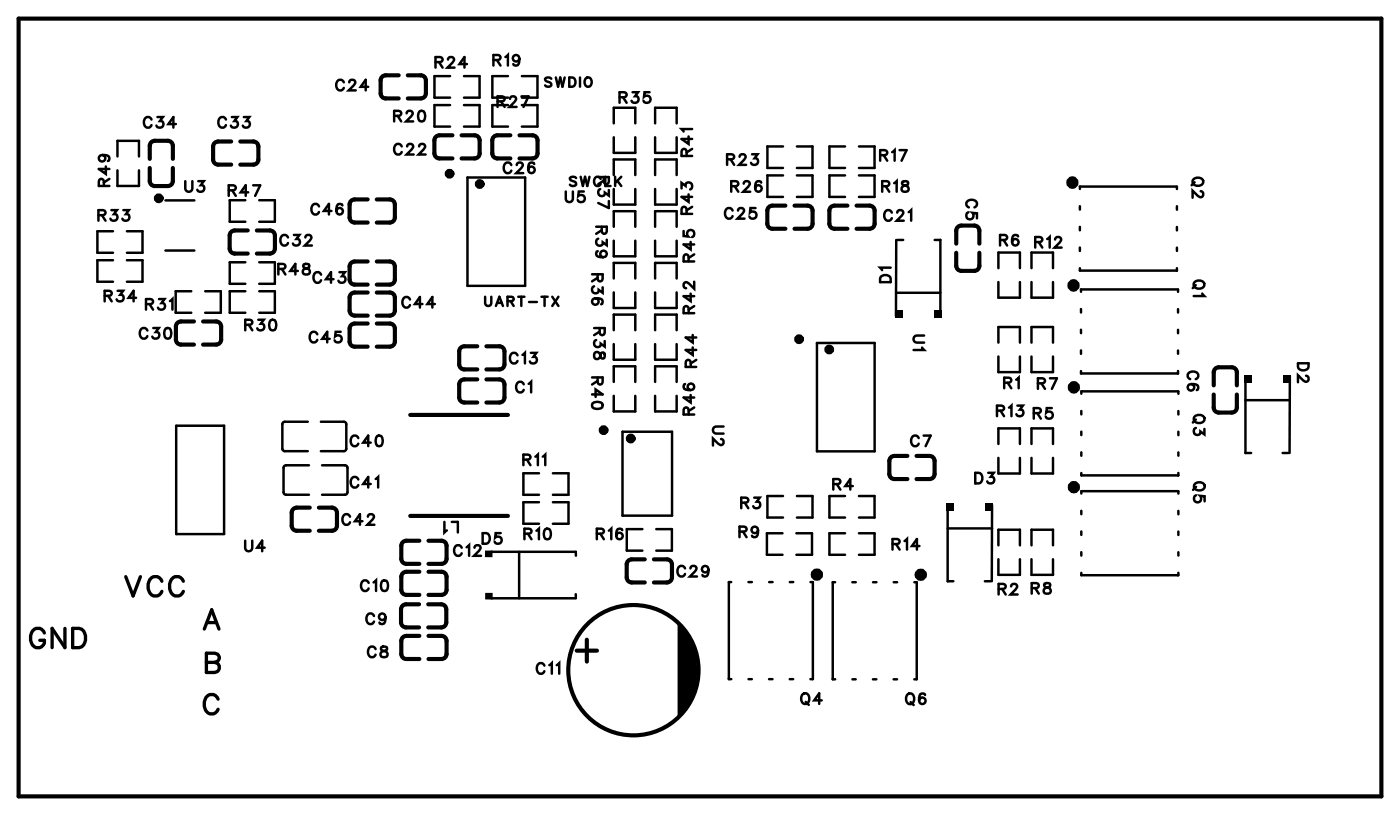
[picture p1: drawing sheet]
<svg xmlns="http://www.w3.org/2000/svg" width="86mm" height="50mm" viewBox="0 0 86 50" stroke-linecap="round" stroke-linejoin="round" font-family="sans-serif">
<g fill="none" stroke="#000" stroke-width=".25">
<path d="M1.1 1.1h83.7v47.8h-83.7zM9.2 10.3v.8l.1 .3h1M9.2 9.8v-1l.3-.2 1 .1 .1 .3v.8M10.6 10.3v1l-.3 .1M11.9 19.7l-.9 .1-.2 .2v.8l.2 .3 .9 .1M12.5 19.7l.9 .1 .2 .2-.1 1-.2 .2h-.8M14.2 8.7h-1l-.1 .3v.8l.1 .3h1M14.8 8.7h.9l.2 .3-.1 1-.2 .1h-.8M15.2 14.1l-.9 .1-.2 .3v.8l.2 .2 .9 .1M15.8 14.1l.9 .1 .2 .3-.1 .9-.2 .2h-.8M22.6 16.1h-1l-.1 .3v.8l.1 .2 1 .1M22.6 18h-1l-.1 .3v.8l.1 .2 1 .1"/>
<path d="M22.6 19.9h-1l-.1 .3v.8l.1 .2 1 .1M22.6 12.2l-1 .1-.1 .3v.8l.1 .2 1 .1M23.1 16.1h1l.1 .3M23.1 18h1l.1 .3v.9l-.3 .2h-.8M23.1 19.9h1l.1 .3M23.1 12.2l1 .1 .1 .3M23.7 4.6h.8M23.7 4.6l-.2 .1-.1 .2v1l.3 .1h.8M24.2 16.4v.9l-.3 .2h-.8M24.2 12.6v.9l-.3 .2h-.8M25 4.6l1 .1 .2 .2M25 6h.8"/>
<path d="M26.2 4.9l-.1 1-.3 .1M27.8 8.3h-1l-.1 .3v.8l.1 .3h1M28.3 8.3h1l.2 .3-.1 1-.3 .1h-.8M31.3 8.3h-.9l-.2 .3v.8l.2 .3h.9M31.9 8.3h1l.1 .3v1l-.3 .1h-.8M48.2 12.6l-.9 .1-.2 .2v.8l.2 .3h.9M48.8 12.6l1 .1 .1 .2v1l-.3 .1h-.8M52 12.6l-.9 .1-.2 .2v.8l.2 .3h.9M52.6 12.6l1 .1 .1 .2v1l-.3 .1h-.8M58.7 15.5v.8l.2 .3h.9M58.7 15l.1-1 .2-.1h1l.1 .3v.8M60.1 15.5v1l-.3 .1"/>
<path d="M19 31.2h-.9l-.2 .3v.8l.2 .2 .9 .1M19.6 31.2h.9l.2 .3v.9l-.3 .2h-.8M24.2 20.2v.9l-.3 .2h-.8M25.2 31.7h6M25.2 25.5h6M25.7 37.1h-.8l-.2 .2-.1 .9 .2 .3h.9M25.8 39l-1 .1-.2 .3v.7l.2 .3 1 .1M25.8 35.1h-1l-.2 .3v.8l.2 .3h1M25.8 33.2h-1l-.2 .3v.8l.2 .3h1M26.3 37.1h1l.1 .3v.8l-.1 .3h-1M26.3 39l1 .1 .1 .3v.9l-.3 .2h-.8M26.3 33.2h1l.1 .3v1l-.3 .1h-.8"/>
<path d="M26.3 35.1h1l.1 .3M27.4 35.4v1l-.3 .1h-.8M29.3 23.3h-.9l-.2 .3v.8l.2 .3h.9M29.3 21.3h-.9l-.2 .3v.8l.2 .2 .9 .1M29.9 23.3h.9l.2 .3-.1 1-.2 .1h-.8M29.9 21.3h.9l.2 .3-.1 .9-.2 .2h-.8M35.4 39.9h1.3M36 39.3v1.3M38.9 37.1a4 4 0 0 0-3.6 5.8 4 4 0 0 0 6.8 .7 4 4 0 0 0-2.4-6.4l-.8-.1M39.6 34.3l-1 .1-.1 .3v.8l.1 .2 1 .1M40.2 34.3l.9 .1 .2 .3-.1 .9-.2 .2h-.8M55.7 28h-.9l-.2 .3v.8l.2 .3h.9"/>
<path d="M56.3 28h.9l.2 .3v1l-.3 .1h-.8M74.5 24.2l.1 1 .2 .1h.8l.3-.1 .1-1M74.5 23.7l.1-1 .2-.2 .8 .1 .3 .1 .1 1"/>
</g>
<g fill="none" stroke="#000" stroke-width=".15">
<path d="M6 13.2h.4v-.2l-.4-.1v.7M6.3 13.2l.2 .4M6.3 9.5a.2 .2 0 0 1 .2 .3 .21 .21 0 0 1-.4 .1 .21 .21 0 0 1 .1-.4h.1a.31 .31 0 0 1 .4 .3l-.1 .1M6.4 11.4l-.1-.4h-.1l-.1 .1v.3h.6M6.4 18.2l.4-.1v-.2h-.4v.6M6.5 10.2v.5l-.4-.3h.6M6.6 18.2l.3 .3M6.7 11l-.3 .2M6.8 12.9h.4l-.2 .2a.22 .22 0 0 1 .2 .4 .22 .22 0 0 1-.4-.1M6.9 14.2h-.9v1.3h.9M6.9 16h-.9v1.3h.9M7.2 10.5v.9h1.3v-.9"/>
<path d="M7.2 9.6v-1h1.3v1M7.2 17.9h.4l-.2 .2a.22 .22 0 0 1 .1 .3 .22 .22 0 0 1-.3 0M7.6 12.9h.3l-.2 .2a.22 .22 0 0 1 .2 .4 .22 .22 0 0 1-.4-.1M7.8 14.2h1v1.3h-1M7.8 16h1v1.3h-1M8.4 18.3h-.5l.3-.4v.6M9 18.7l.3-.1 .1-.2h-.4v.6M9.2 18.7l.2 .3M9.3 7.3a.24 .24 0 0 0-.3-.1 .24 .24 0 0 0-.2 .2v.2a.24 .24 0 0 0 .2 .2 .24 .24 0 0 0 .3-.1M9.7 7.2h.3l-.2 .2a.22 .22 0 0 1 .2 .4 .22 .22 0 0 1-.4-.1M9.8 18.4h.3l-.2 .2a.22 .22 0 0 1 .2 .4 .22 .22 0 0 1-.4-.1M10.2 12.3h1.7"/>
<path d="M10.2 15.4h1.7M10.4 18.5l.2-.1v.6M10.8 7.6h-.5l.3-.4v.6M11.4 11.1v.5l.2 .2 .2-.1v-.6M11.7 17.9h-.9v1.3h.9M12.2 11.1h.3l-.2 .3a.22 .22 0 0 1 .2 .3 .22 .22 0 0 1-.4-.1M12.6 17.9h1v1.3h-1M13.9 7.3a.24 .24 0 0 0-.3-.1 .24 .24 0 0 0-.2 .2v.2a.24 .24 0 0 0 .2 .2 .24 .24 0 0 0 .3-.1M14 11.7h.4v-.3h-.4v.6M14.2 7.2h.4l-.2 .2a.22 .22 0 0 1 .2 .4 .22 .22 0 0 1-.4-.1M14.3 11.7l.2 .3M15 7.2h.3l-.2 .2a.22 .22 0 0 1 .2 .4 .22 .22 0 0 1-.4-.1"/>
<path d="M15.1 19.9h.3l.1-.2-.4-.1v.7M15.1 17.9h-1v1.3h1M15.1 12.3h-1v1.3h1M15.1 16.1h-1v1.3h1M15.2 11.8h-.4l.3-.4v.6M15.3 19.9l.2 .4M15.5 11.4h.5l-.3 .6M15.9 19.6h.3l-.2 .3a.22 .22 0 0 1 .2 .3 .22 .22 0 0 1-.4 0M15.9 17.9h1v1.3h-1M15.9 12.3h1v1.3h-1M15.9 16.1h1v1.3h-1M16.6 19.7a.32 .32 0 0 1 .4 .2 .32 .32 0 0 1-.2 .4l-.2-.1-.1-.3z"/>
<path d="M17.1 16.5h.4v-.2l-.4-.1v.7M17.3 16.5l.2 .4M17.7 14.6a.24 .24 0 0 0-.3-.2 .24 .24 0 0 0-.2 .3v.1a.24 .24 0 0 0 .2 .3 .24 .24 0 0 0 .3-.2M18 14.4h.4l-.2 .3a.22 .22 0 0 1 .2 .3 .22 .22 0 0 1-.4 0M18.3 16.6h-.5l.3-.4v.7M18.7 16.2v.2a.27 .27 0 0 1 .3 .1 .27 .27 0 0 1 0 .3h-.3a.27 .27 0 0 1 0-.3 .27 .27 0 0 1 .3-.1v-.2zM18.8 14.6l.1-.2 .2 .1-.4 .6h.5M19.6 12.7a.24 .24 0 0 0-.3-.2 .24 .24 0 0 0-.2 .3v.1a.24 .24 0 0 0 .2 .3 .24 .24 0 0 0 .3-.2M19.7 16.9a.24 .24 0 0 0-.3-.2 .24 .24 0 0 0-.1 .3v.1a.24 .24 0 0 0 .1 .3 .24 .24 0 0 0 .3-.2M20.4 13h-.5l.3-.5v.7M20.5 17.1h-.5l.3-.4v.7M20.8 16.7h.4l-.2 .3a.22 .22 0 0 1 .2 .3 .22 .22 0 0 1-.4-.1"/>
<path d="M21 12.6a.32 .32 0 0 0-.4 .2 .32 .32 0 0 0 .2 .4 .2 .2 0 0 0 .3-.2 .2 .2 0 0 0-.2-.2 .2 .2 0 0 0-.2 .2M21.1 5.1a.24 .24 0 0 0-.3-.2 .24 .24 0 0 0-.1 .2v.2a.24 .24 0 0 0 .1 .3 .24 .24 0 0 0 .3-.2M21.4 5.1l.2-.2 .2 .1-.4 .5h.4M22.6 5.3h-.4l.3-.4v.6M24.2 7.1h.4v-.2l-.4-.1v.7M24.4 7.1l.2 .4M24.7 9a.24 .24 0 0 0-.3-.2 .24 .24 0 0 0-.2 .3v.1a.24 .24 0 0 0 .2 .3 .24 .24 0 0 0 .3-.2M25 7l.1-.2 .2 .1-.4 .6h.5M25 9l.1-.2 .3 .2-.4 .5h.4M25.2 18.4a.24 .24 0 0 0-.3-.2 .24 .24 0 0 0-.2 .3v.1a.24 .24 0 0 0 .2 .3 .24 .24 0 0 0 .3-.2M25.7 9l.2-.2 .2 .2-.4 .5h.4M25.8 6.8a.32 .32 0 0 1 .4 .3 .32 .32 0 0 1-.3 .4l-.2-.2v-.2z"/>
<path d="M25.9 18.7h-.4l.3-.5v.7M26.7 18.7h-.5l.4-.5v.7M26.7 3.8h.4v-.2l-.4-.1v.7M27 3.8l.2 .4M27.5 3.7l.1-.2 .3 .1-.4 .6h.4M27.6 4.7h-.9v1.3h.9M27.6 6.5h-.9v1.3h.9M28.5 4.7h1v1.3h-1M28.5 6.5h1v1.3h-1M28.7 3.9h-.5l.3-.4v.7M28.7 10.9h3.6v6.7h-3.6zM29.8 18.2v.4l.2 .2 .1-.1 .1-.5"/>
<path d="M30.3 3.7h.4v-.3h-.4v.6M30.5 18.8l.2-.6 .2 .6M30.5 3.7l.2 .3M30.5 18.6h.3M30.6 6.2h.3l.1-.2-.4-.1v.7M30.8 6.2l.2 .4M31 3.5l.2-.1v.6M31.2 18.5h.3v-.2l-.1-.1h-.2v.6M31.2 4.7h-1v1.3h1M31.2 6.5h-1v1.3h1M31.3 6.1l.1-.2 .3 .1-.4 .6h.4M31.4 18.5l.1 .3"/>
<path d="M31.4 10.1a.24 .24 0 0 0-.3-.1 .24 .24 0 0 0-.2 .2v.2a.24 .24 0 0 0 .2 .2 .24 .24 0 0 0 .3-.1M31.7 10.1l.2-.1 .2 .1-.4 .5h.4M31.8 18.2h.4M31.9 3.6a.2 .2 0 0 1-.3 .2 .21 .21 0 0 1-.1-.4 .21 .21 0 0 1 .4 .1v.1a.31 .31 0 0 1-.3 .4l-.1-.1M32 18.2v.6M32 5.9h.5l-.4 .7M32 4.7h1v1.3h-1M32 6.5h1v1.3h-1M32.5 18.5h.5M32.8 10.1v-.1a.32 .32 0 0 0-.4 .2 .32 .32 0 0 0 .2 .4 .2 .2 0 0 0 .2-.2 .2 .2 0 0 0-.1-.2 .2 .2 0 0 0-.3 .2M33.3 18.2h.3M33.4 18.2v.6"/>
<path d="M33.9 4.8h-.2h-.2v.2l.4 .2-.2 .1-.2-.1M33.9 18.2l.4 .6M34.1 4.8l.2 .5 .1-.5 .1 .5 .2-.5M34.3 18.2l-.4 .6M34.7 11.8v.4l.2 .2 .2-.1 .1-.5M35 4.8h.1a.3 .3 0 0 1 .2 .2 .3 .3 0 0 1-.2 .3h-.1zM35.4 10.9h-.2h-.2l.1 .2 .3 .2-.2 .1-.2-.1M35.6 4.8v.5M35.7 10.9l.1 .5 .1-.5 .2 .5 .1-.5M35.9 11.8h-.4v.2a.23 .23 0 0 1 .4 0 .23 .23 0 0 1-.1 .4 .23 .23 0 0 1-.3-.1M36.4 16.8h.6l-.1 .4h-.2v-.4M36.5 17.6a.22 .22 0 0 0-.1 .4 .22 .22 0 0 0 .4-.2l.2 .2v-.4"/>
<path d="M36.6 18.3a.2 .2 0 0 1 .1 .3 .2 .2 0 0 1-.3 .1 .21 .21 0 0 1 .1-.4h.1a.31 .31 0 0 1 .4 .3l-.1 .1M36.6 13.9h.7l-.1 .4h-.2v-.4M36.7 17.1l-.3 .2M36.7 15.4l-.1 .1a.32 .32 0 0 0 .3 .3 .32 .32 0 0 0 .4-.2 .2 .2 0 0 0-.2-.2 .2 .2 0 0 0-.2 .2 .2 .2 0 0 0 .1 .2M36.7 14.7a.22 .22 0 0 0 0 .3 .22 .22 0 0 0 .3-.1l.3 .2v-.4M36.7 10.9h.7l-.1 .4-.2-.1v-.3M36.9 11.6a.22 .22 0 0 0-.1 .4 .22 .22 0 0 0 .3-.2l.3 .2v-.3M36.9 11a.21 .21 0 0 0-.2-.1 .21 .21 0 0 0-.2 .2v.1a.21 .21 0 0 0 .2 .2 .21 .21 0 0 0 .2-.1M37 14.1l-.4 .3M37.1 11.1l-.4 .2M37.2 10.9v.5h.3M37.4 12.3v.5l-.7-.3"/>
<path d="M37.7 7.6v-1h1.3v1M37.7 8.4v1h1.3v-1M37.7 10.7v-.9h1.3v.9M37.7 11.6v1h1.3v-1M37.7 13.9v-.9h1.3v.9M37.7 14.8v.9h1.3v-.9M37.7 17.1v-1h1.3v1M37.7 18v.9h1.3v-.9M37.8 10.9v.5M37.9 11.1l.3 .3M38 6l.4-.1 .1-.2h-.5v.6M38.2 10.9l-.4 .3"/>
<path d="M38.3 6l.2 .3M38.8 5.7h.4l-.2 .2a.22 .22 0 0 1 .2 .4 .22 .22 0 0 1-.4-.1M39.9 5.7h-.3v.2a.23 .23 0 0 1 .3 0 .23 .23 0 0 1 0 .4 .23 .23 0 0 1-.4-.1M40.2 8.4v1h1.4v-1M40.2 7.6v-1h1.4v1M40.2 18v.9h1.4v-.9M40.2 17.1v-1h1.4v1M40.2 11.6v1h1.4v-1M40.2 10.7v-.9h1.4v.9M40.2 14.8v.9h1.4v-.9M40.2 13.9v-.9h1.4v.9M41.9 11.6v-.4l.2 .2a.22 .22 0 0 1 .4-.1 .22 .22 0 0 1-.1 .3"/>
<path d="M42 14.2v.3h.3a.23 .23 0 0 1 0-.3 .23 .23 0 0 1 .3 0 .23 .23 0 0 1-.1 .4M42.2 9.6l-.1-.4h-.2v.4h.6M42.2 13.1l-.1-.3-.2-.1v.4h.6M42.3 8.4v.4l-.4-.3h.6M42.3 11.9v.5l-.4-.3h.6M42.3 19.2v-.3l-.3-.1v.4h.6M42.3 16.1v-.4h-.3v.4h.6M42.4 18v.5l-.4-.3h.6M42.4 14.9v.4l-.4-.3h.6M42.5 7.9h-.6l.1 .2M42.5 9.1l-.3 .3M42.5 12.7l-.3 .2"/>
<path d="M42.6 17.3v.4l-.5-.4-.1 .3 .1 .1M42.6 18.8l-.3 .2M42.6 15.6l-.3 .2M44.7 9.8l.3-.1 .1-.2h-.4v.6M44.9 9.8l.2 .3M44.9 11.4h.4v-.2l-.4-.1v.7M45 12.9a.24 .24 0 0 0-.3-.1 .24 .24 0 0 0-.2 .2v.2a.24 .24 0 0 0 .2 .2 .24 .24 0 0 0 .3-.1M45.1 11.4l.2 .4M45.3 12.9l.1-.1 .3 .1-.4 .5h.4M45.4 9.6l.1-.1 .3 .1-.4 .5h.4M45.7 11.3l.1-.2 .2 .1-.4 .6h.5M46.2 9.5h.3l-.2 .2a.22 .22 0 0 1 .2 .4 .22 .22 0 0 1-.4-.1"/>
<path d="M46.4 12.8h-.3v.3a.23 .23 0 0 1 .3-.1 .23 .23 0 0 1 0 .4 .23 .23 0 0 1-.4-.1M46.7 11.2a.32 .32 0 0 0-.4 .2 .32 .32 0 0 0 .3 .4 .2 .2 0 0 0 .2-.2 .2 .2 0 0 0-.2-.2 .2 .2 0 0 0-.2 .2M48.1 9h-1v1.3h1M48.1 10.8h-1v1.3h1M48.9 9h1v1.3h-1M48.9 10.8h1v1.3h-1M51.9 9h-1v1.3h1M51.9 10.8h-1v1.3h1M52.8 9h.9v1.3h-.9M52.8 10.8h.9v1.3h-.9M54.1 9.5h.3l.1-.2-.4-.1v.7M54.1 17a.36 .36 0 0 1 .6 .1v.2h-.7z"/>
<path d="M54.2 11.4h.3l.1-.2-.4-.1v.7M54.3 9.5l.2 .4M54.4 11.4l.2 .4M54.7 16.4h-.7l.2 .2M54.8 13.1a.24 .24 0 0 0-.3-.2 .24 .24 0 0 0-.2 .2v.2a.24 .24 0 0 0 .2 .3 .24 .24 0 0 0 .3-.2M54.8 9.3l.1-.1v.7M54.9 11.2l.2-.1v.7M55 18h2.8M55 14.7v4.7M55.1 13.1l.1-.2 .3 .1-.4 .6h.4M55.1 14.7h.4M55.2 9.2h.5l-.3 .7"/>
<path d="M55.4 11.2v.1a.27 .27 0 0 1 .3 .1 .27 .27 0 0 1 0 .3h-.3a.27 .27 0 0 1 0-.3 .27 .27 0 0 1 .3-.1v-.1zM55.8 13l.2-.1v.7M57.4 14.7h.4v4.7M59.5 13a.23 .23 0 0 0-.1 .4 .23 .23 0 0 0 .3 0 .23 .23 0 0 0 0-.3h.3v.3M59.5 12.7a.24 .24 0 0 1-.2-.2 .24 .24 0 0 1 .3-.2h.2a.24 .24 0 0 1 .2 .2 .24 .24 0 0 1-.2 .2M61.3 16.5v-1h1.3v1M61.3 17.3v1h1.3v-1M61.4 14.7h.4v-.2l-.4-.1v.7M61.6 14.7l.3 .4M62.5 14.5a.32 .32 0 0 0-.4 .2 .32 .32 0 0 0 .2 .4 .2 .2 0 0 0 .3-.2 .2 .2 0 0 0-.2-.2 .2 .2 0 0 0-.2 .2M63.3 16.5v-1h1.4v1M63.3 17.3v1h1.4v-1"/>
<path d="M63.6 14.9l.3-.1 .1-.2h-.4v.6M63.8 14.9l.2 .3M64.3 14.7l.2-.1v.6M64.8 14.7l.1-.1 .3 .1-.4 .5h.4M66.3 11.6v-.1h6v.1M66.3 12.7v.2M66.3 13.9v.2M66.3 15.2v.2M66.4 19v.2M72.3 12.7v.2M72.3 13.9v.2M72.3 15.2v.2"/>
<path d="M72.3 16.5v.1h-6v-.1M72.3 17.8v.1M72.3 19v.2M72.3 17.8h-5.9v.1M73.3 11a.32 .32 0 0 1 .4-.1 .32 .32 0 0 1 .2 .4 .31 .31 0 0 1-.5 .1 .31 .31 0 0 1-.1-.4zM73.3 17.4a.31 .31 0 0 1 .5-.2 .31 .31 0 0 1 .1 .5 .32 .32 0 0 1-.4 0 .32 .32 0 0 1-.2-.3zM73.4 11.2l-.2 .2M73.4 17.5l-.2 .2M73.7 11.7l.2 .2-.1 .2-.6-.4v.4M73.8 18l.2 .2h-.7M9.1 20.3a.24 .24 0 0 0-.3-.2 .24 .24 0 0 0-.2 .3v.1a.24 .24 0 0 0 .2 .3 .24 .24 0 0 0 .3-.2M9.4 20.1h.4l-.2 .3a.22 .22 0 0 1 .1 .3 .22 .22 0 0 1-.3 0"/>
<path d="M10.2 20.2a.32 .32 0 0 1 .4 .2 .32 .32 0 0 1-.3 .4l-.2-.1v-.3zM10.8 26.1h3v6.7h-3zM15.1 33.2v.5l.1 .1h.3v-.6M16.3 33.6h-.5l.3-.4v.6M17.6 28.6l-.2 .1 .1 1.6 1.5 .1M17.6 28.6h1.4M18.9 25.9h-1.5l-.1 1.6 .2 .2h1.4M19.5 20.5a.24 .24 0 0 0-.3-.1 .24 .24 0 0 0-.2 .2v.2a.24 .24 0 0 0 .2 .2 .24 .24 0 0 0 .3-.1M19.7 25.9h1.5l.1 1.6-.2 .2h-1.4M19.8 28.6h1.4l.1 .1v1.6l-1.5 .1M20.3 20.8h-.5l.3-.4v.6M20.9 20.4h-.3v.2a.23 .23 0 0 1 .3 0 .23 .23 0 0 1 0 .4 .23 .23 0 0 1-.3-.1"/>
<path d="M21.5 31.7a.24 .24 0 0 0-.3-.1 .24 .24 0 0 0-.2 .2v.2a.24 .24 0 0 0 .2 .2 .24 .24 0 0 0 .3-.1M22 26.9a.24 .24 0 0 0-.3-.2 .24 .24 0 0 0-.2 .3v.1a.24 .24 0 0 0 .2 .3 .24 .24 0 0 0 .3-.2M22 29.4a.24 .24 0 0 0-.3-.1 .24 .24 0 0 0-.2 .2v.2a.24 .24 0 0 0 .2 .2 .24 .24 0 0 0 .3-.1M22.3 32h-.5l.3-.4v.6M22.6 31.7l.1-.1 .3 .1-.4 .5h.4M22.6 35.8a.24 .24 0 0 0-.2-.2 .24 .24 0 0 0-.2 .3v.1a.24 .24 0 0 0 .2 .3 .24 .24 0 0 0 .2-.2M22.8 27.2h-.5l.3-.5v.7M22.8 29.7h-.5l.3-.4v.6M22.9 35.8l.2-.2v.7M23 37.8a.24 .24 0 0 0-.3-.1 .24 .24 0 0 0-.2 .2v.2a.24 .24 0 0 0 .2 .2 .24 .24 0 0 0 .3-.1M23.1 39.9a.24 .24 0 0 0-.3-.2 .24 .24 0 0 0-.2 .2v.2a.24 .24 0 0 0 .2 .2 .24 .24 0 0 0 .3-.1M23.1 29.4l.1-.1v.6"/>
<path d="M23.2 26.8a.32 .32 0 0 1 .3 .2 .32 .32 0 0 1-.2 .4l-.2-.1v-.3zM23.4 39.7v.2a.27 .27 0 0 1 .3 .1 .27 .27 0 0 1 0 .3h-.3a.27 .27 0 0 1 0-.3 .27 .27 0 0 1 .3-.1v-.2zM23.5 35.7a.32 .32 0 0 1 .4 .2 .32 .32 0 0 1-.3 .4l-.2-.1v-.3zM23.7 37.9a.2 .2 0 0 1-.3 .2 .21 .21 0 0 1-.1-.4 .2 .2 0 0 1 .3 .1l.1 .1a.31 .31 0 0 1-.3 .4l-.1-.1M27.3 32v.7l.1-.1M27.7 32h.4v.7M28.4 33.6a.24 .24 0 0 0-.3-.1 .24 .24 0 0 0-.2 .2v.2a.24 .24 0 0 0 .2 .2 .24 .24 0 0 0 .3-.1M28.7 33.6l.1-.1v.6M29.1 33.6l.2-.1 .2 .1-.4 .5h.4M29.6 32.7h.3a.35 .35 0 0 1 .2 .4 .35 .35 0 0 1-.2 .3h-.3zM30.2 33.9h5.2v.2M30.7 32.7h-.3v.3a.23 .23 0 0 1 .4 0 .23 .23 0 0 1-.1 .3 .23 .23 0 0 1-.3 0"/>
<path d="M31.8 21.8a.24 .24 0 0 0-.3-.1 .24 .24 0 0 0-.2 .2v.2a.24 .24 0 0 0 .2 .2 .24 .24 0 0 0 .3-.1M31.9 33.9v2.8M32.1 21.8l.1-.1v.6M32.1 28.2h.4l.1-.2-.2-.1h-.3v.7M32.2 23.6a.24 .24 0 0 0-.3-.2 .24 .24 0 0 0-.2 .3v.1a.24 .24 0 0 0 .2 .3 .24 .24 0 0 0 .3-.2M32.2 32.8l.4-.1v-.2h-.4v.6M32.4 28.2l.2 .4M32.4 32.8l.2 .3M32.5 23.6l.1-.2v.7M32.6 21.7h.3l-.1 .2a.22 .22 0 0 1 .1 .4 .22 .22 0 0 1-.4-.1M32.9 28l.1-.1v.7M32.9 32.6l.2-.1v.6"/>
<path d="M33.1 29.1h-1v1.3h1M33.1 30.8h-1v1.4h1M33.3 28l.2-.1v.7M33.5 32.5a.32 .32 0 0 1 .4 .2 .32 .32 0 0 1-.3 .4l-.2-.1v-.3zM34 29.1h.9v1.3h-.9M34 30.8h.9v1.4h-.9M35.4 36.5v.2h-5.2M36.4 23.2h.6l-.1 .4-.2-.1v-.3M36.4 24.2h.6l-.4-.3v.5M36.4 24.8a.32 .32 0 0 1 .4-.2 .32 .32 0 0 1 .2 .4 .32 .32 0 0 1-.4 .1 .32 .32 0 0 1-.2-.3zM36.5 20.1h.6v.4h-.2l-.1-.4M36.5 21.7a.27 .27 0 0 1 .3 0 .27 .27 0 0 1 .1 .3h.1l.1-.1v-.2h-.2a.27 .27 0 0 1-.1 .3 .27 .27 0 0 1-.3 0z"/>
<path d="M36.6 20.9a.22 .22 0 0 0-.1 .4 .22 .22 0 0 0 .4-.2l.2 .2v-.4M36.7 32.8l.3-.1 .1-.2h-.4v.6M36.7 23.4l-.3 .2M36.8 20.4l-.3 .2M36.9 32.8l.2 .3M37.4 32.6l.1-.1v.6M37.7 20.3v-1h1.3v1M37.7 21.1v1h1.3v-1M37.7 23.4v-.9h1.3v.9M37.7 24.3v1h1.3v-1M38.2 32.6v-.1a.32 .32 0 0 0-.4 .2 .32 .32 0 0 0 .2 .4 .2 .2 0 0 0 .2-.2 .2 .2 0 0 0-.1-.2 .2 .2 0 0 0-.3 .2M38.2 26.5h3.1v5.2h-3.1z"/>
<path d="M39.5 32.5h-1v1.3h1M40.2 21.1v1h1.4v-1M40.2 20.3v-1h1.4v1M40.2 24.3v1h1.4v-1M40.2 23.4v-.9h1.4v.9M40.3 32.5h1v1.3h-1M42.1 34.9a.24 .24 0 0 0-.3-.2 .24 .24 0 0 0-.2 .3v.1a.24 .24 0 0 0 .2 .3 .24 .24 0 0 0 .3-.2M42.1 23.6h-.1a.32 .32 0 0 0 .2 .4 .32 .32 0 0 0 .4-.2 .2 .2 0 0 0-.2-.3 .2 .2 0 0 0-.2 .2 .2 .2 0 0 0 .2 .2M42.3 25.5v-.4l-.3-.1v.5h.6M42.4 34.9l.1-.2 .3 .2-.4 .5h.4M42.4 24.3v.4l-.4-.3h.6M42.4 22.5v-.3l-.2-.1-.1 .4h.7"/>
<path d="M42.5 21.3v.5l-.4-.3h.7M42.5 20.6v.4l-.4-.3h.7M42.6 25l-.3 .2M42.8 22.1l-.4 .2M43.5 35a.2 .2 0 0 1-.3 .1 .2 .2 0 0 1 0-.3 .2 .2 0 0 1 .3 0v.2a.31 .31 0 0 1-.2 .4l-.2-.1M44.3 27l.1 .1-.1 .2-.5-.4v.5M44.4 26.2h-.4l-.2 .2 .1 .2h.5M44.9 35.7h-.1v6h.1M45.4 32.6h.4v-.2l-.4-.1v.7M45.5 30.9l.4-.1 .1-.1-.2-.1h-.3v.6M45.6 32.6l.2 .4M45.7 30.9l.3 .3"/>
<path d="M46 35.7h.2M46.3 30.6h.4l-.2 .2a.22 .22 0 0 1 .1 .3 .22 .22 0 0 1-.3 0M46.6 32.5a.2 .2 0 0 1-.3 .2 .2 .2 0 0 1-.1-.3 .2 .2 0 0 1 .3 0l.1 .1a.31 .31 0 0 1-.3 .5l-.1-.1M47.2 35.7h.2M48.1 32.7h-1v1.4h1M48.1 30.5h-1v1.3h1M48.5 35.7h.2M48.9 32.7h1v1.4h-1M48.9 30.5h1v1.3h-1M49.8 35.7h.1v6h-.1M50.2 21.1h3.5v6.6h-3.5zM51.2 29.7h.3l.1-.2-.1-.1h-.3v.7"/>
<path d="M51.3 35.7h-.2v6h.2M51.4 29.7l.2 .4M51.9 30.5h-1v1.3h1M51.9 32.7h-1v1.4h1M52.3 35.7h.3M52.4 29.8h-.5l.3-.4v.7M52.8 30.5h.9v1.3h-.9M52.8 32.7h.9v1.4h-.9M53.6 35.7h.2M54.8 33.4h.4v-.2l-.4-.1v.6M54.9 35.7h.2M55 33.4l.2 .3"/>
<path d="M55.5 33.2l.2-.1v.6M56.2 35.7h.1v6M56.4 26.9a.24 .24 0 0 0-.3-.2 .24 .24 0 0 0-.1 .3v.1a.24 .24 0 0 0 .1 .3 .24 .24 0 0 0 .3-.2M56.5 33.5h-.5l.3-.4v.6M56.6 21.3l.2 .2h-.7M56.7 26.7h.5l-.4 .7M56.8 20.6h-.5l-.2 .2 .1 .2h.6M58.2 32.4h2.7M58.2 31v4.7h.3M59.9 29h.2a.35 .35 0 0 1 .2 .4 .35 .35 0 0 1-.2 .3h-.2zM60.5 35.7h.3M60.7 29h.3l-.2 .3a.22 .22 0 0 1 .2 .3 .22 .22 0 0 1-.4 0"/>
<path d="M60.9 31v4.7M61.2 25.2h.4l.1-.2-.2-.1h-.3v.7M61.3 21v-.9h1.3v.9M61.3 21.9v.9h1.3v-.9M61.3 27.3v-1h1.3v1M61.3 28.1v1h1.3v-1M61.3 33.5v-1h1.3v1M61.3 34.3v1h1.3v-1M61.3 36.2l.4-.1v-.2l-.4-.1v.7M61.4 25.2l.3 .4M61.5 36.2l.3 .3M61.7 23.5h.3l.1-.3h-.4v.6"/>
<path d="M61.9 23.5l.2 .3M62 25l.1-.1v.7M62.1 36l.1-.2 .3 .2-.4 .5h.4M62.4 23.3l.2-.1v.6M62.5 24.9h.3l-.2 .2a.22 .22 0 0 1 .2 .4 .22 .22 0 0 1-.4-.1M63.3 21.9v.9h1.4v-.9M63.3 21v-.9h1.4v.9M63.3 34.3v1h1.4v-1M63.3 33.5v-1h1.4v1M63.3 27.3v-1h1.4v1M63.3 28.1v1h1.4v-1M63.4 36.1h.3l.1-.2-.4-.1v.6"/>
<path d="M63.5 25.4l.4-.1v-.2h-.4v.6M63.6 36.1l.2 .3M63.7 25.4l.2 .3M63.7 23.5h.4v-.2l-.4-.1v.7M64 23.5l.2 .4M64.2 35.8v.2a.27 .27 0 0 1 .3 .1 .27 .27 0 0 1 0 .3h-.3a.27 .27 0 0 1 0-.3 .27 .27 0 0 1 .3-.1v-.2zM64.5 23.2h.4l-.3 .7M64.6 25.1h-.3v.2a.23 .23 0 0 1 .3 0 .23 .23 0 0 1 0 .4 .23 .23 0 0 1-.4-.1M66.4 20.2v.3M66.4 21.5v.2M66.4 24.2v-.2h6v.2M66.4 25.2v.2"/>
<path d="M66.4 26.5v.2M66.4 27.8v.2M66.4 31.4v.2M66.4 32.6v.2M66.4 33.9v.2M72.3 20.2v.3M72.3 21.5v.2M72.3 22.8v.1h-5.9v-.1M72.4 25.2v.2M72.4 26.5v.2M72.4 27.8v.2M72.4 29v.2h-6v-.2"/>
<path d="M72.4 30.2v.1M72.4 31.4v.2M72.4 32.6v.2M72.4 33.9v.2M72.4 35.2v.1h-6v-.1M72.4 30.2h-6v.1M73.1 23.3a.24 .24 0 0 1-.2-.3 .24 .24 0 0 1 .3-.2h.1a.24 .24 0 0 1 .3 .2 .24 .24 0 0 1-.2 .3M73.2 23.6a.2 .2 0 0 1 .1 .3 .2 .2 0 0 1-.3 0 .2 .2 0 0 1 0-.3h.2a.31 .31 0 0 1 .4 .2l-.1 .2M73.4 29.7a.31 .31 0 0 1 .4-.1 .31 .31 0 0 1 .1 .4 .32 .32 0 0 1-.4 .1 .32 .32 0 0 1-.1-.4zM73.4 25.5a.32 .32 0 0 1 .4 0 .32 .32 0 0 1 .1 .3 .31 .31 0 0 1-.4 .2 .31 .31 0 0 1-.1-.5zM73.4 26.3a.22 .22 0 0 0 0 .4 .22 .22 0 0 0 .3-.2l.3 .2v-.4M73.4 25.8l-.1 .1"/>
<path d="M73.5 30.4a.23 .23 0 0 0-.1 .3 .23 .23 0 0 0 .3 .1 .23 .23 0 0 0 0-.4l.3 .1v.3M73.5 29.9l-.2 .2M76.5 24.6h2.7M76.5 23.2v4.6h.3M78.8 27.8h.3M79.2 23.1v4.7M79.7 22.3h.7v.2a.35 .35 0 0 1-.4 .2 .35 .35 0 0 1-.3-.2zM80.2 23.1l.2 .1-.2 .2-.5-.4v.5M33.4 40.9a.24 .24 0 0 0-.2-.2 .24 .24 0 0 0-.2 .3v.1a.24 .24 0 0 0 .2 .3 .24 .24 0 0 0 .2-.2M33.7 40.8l.2-.1v.7M34.2 40.8l.1-.1v.7M46 41.7h.2"/>
<path d="M47.2 41.7h.2M48.5 41.7h.2M49.3 42.7v-.1a.3 .3 0 0 1 .4 .3 .3 .3 0 0 1-.4 .3l-.1-.2zM49.5 43.1l.2 .2M50.5 43h-.5l.3-.4v.6M52.3 41.7h.3M53.6 41.7h.2M54.9 41.7h.2M55.7 42.7l.1-.1a.3 .3 0 0 1 .4 .3 .3 .3 0 0 1-.4 .3l-.2-.2zM55.9 43.1l.2 .2M56.1 41.7h.2M56.8 42.7v-.1a.32 .32 0 0 0-.4 .2 .32 .32 0 0 0 .2 .4 .2 .2 0 0 0 .2-.2 .2 .2 0 0 0-.1-.2 .2 .2 0 0 0-.3 .2"/>
<circle cx="36.1" cy="5" r=".26"/>
</g>
<path d="M2.7 38.9a.44 .44 0 0 0-.5-.3 .44 .44 0 0 0-.3 .4 .52 .52 0 0 0 .1 .6 .52 .52 0 0 0 .6 .1l.1-.2v-.2h-.3M4 38.6v1.2l-.8-1.2v1.2M4.5 38.6h.4a.63 .63 0 0 1 .4 .6 .63 .63 0 0 1-.4 .6h-.4zM7.7 35.4l.5 1.2 .4-1.2M9.9 35.7a.43 .43 0 0 0-.5-.3 .43 .43 0 0 0-.3 .5 .52 .52 0 0 0 .1 .5 .52 .52 0 0 0 .6 .1l.1-.2M11.3 35.7a.43 .43 0 0 0-.5-.3 .43 .43 0 0 0-.4 .5 .52 .52 0 0 0 .1 .5 .52 .52 0 0 0 .6 .1l.2-.2M12.5 38.6l.5-1.2 .4 1.2M12.7 38.2h.6M12.7 40.7h.5a.31 .31 0 0 1 .3 .3 .31 .31 0 0 1-.3 .3h-.5v-1.2h.5l.2 .1 .1 .2-.3 .3M13.4 42.9a.44 .44 0 0 0-.5-.3 .44 .44 0 0 0-.4 .5 .52 .52 0 0 0 .2 .6 .52 .52 0 0 0 .5 .1l.2-.3" fill="none" stroke="#000" stroke-width=".2"/>
<path d="M54.9 19h.5v.5h-.5zM57.4 19h.4v.5h-.4zM29.8 33.8h.4v.4h-.4zM29.8 36.4h.5v.4h-.5zM58.1 30.9h.5v.5h-.5zM60.5 30.9h.5v.5h-.5zM76.4 23.1h.5v.4h-.5zM78.8 23h.5v.5h-.5zM41.6 38.1a4.3 4.3 0 0 1 0 6z" fill="#000"/>
<g fill="none" stroke="#000" stroke-width=".5">
<circle cx="65.9" cy="11.2" r=".12"/>
<circle cx="65.9" cy="17.5" r=".12"/>
<circle cx="50.2" cy="35.3" r=".12"/>
<circle cx="56.5" cy="35.3" r=".12"/>
<circle cx="65.9" cy="29.9" r=".12"/>
<circle cx="65.9" cy="23.8" r=".13"/>
</g>
<g fill="none" stroke="#000" stroke-width=".3">
<circle cx="9.7" cy="12.2" r=".15"/>
<circle cx="27.6" cy="10.7" r=".15"/>
<circle cx="29.5" cy="11.3" r=".15"/>
<circle cx="37.1" cy="26.4" r=".15"/>
<circle cx="38.7" cy="26.9" r=".15"/>
<circle cx="49.1" cy="20.8" r=".15"/>
<circle cx="50.9" cy="21.5" r=".15"/>
</g>
<g font-size="2" fill="#fff">
<text x="1.8" y="40.3">GND</text>
<text x="7.6" y="37.1">VCC</text>
<text x="12.4" y="39.1">A</text>
<text x="12.6" y="41.8">B</text>
<text x="12.4" y="44.3">C</text>
</g>
<g font-size="1.1" fill="#fff">
<text x="20.6" y="5.8">C24</text>
<text x="26.7" y="4.4">R24</text>
<text x="30.2" y="4.3">R19</text>
<text x="7" y="11.5" transform="rotate(-90 7 11.5)">R49</text>
<text x="8.8" y="8.1">C34</text>
<text x="13.3" y="8.1">C33</text>
<text x="24.1" y="9.8">C22</text>
<text x="24.1" y="7.7">R20</text>
<text x="30.5" y="6.9">R27</text>
<text x="30.9" y="10.9">C26</text>
<text x="36.4" y="10.8" transform="rotate(90 36.4 10.8)">R37</text>
<text x="38" y="6.6">R35</text>
<text x="42.8" y="9.7" transform="rotate(-90 42.8 9.7)">R41</text>
<text x="44.6" y="10.4">R23</text>
<text x="54" y="10.2">R17</text>
<text x="72.9" y="10.8" transform="rotate(90 72.9 10.8)">Q2</text>
<text x="6" y="13.8">R33</text>
<text x="11.3" y="12.1">U3</text>
<text x="14" y="12.3">R47</text>
<text x="17" y="17.1">R48</text>
<text x="17.1" y="15.4">C32</text>
<text x="19" y="13.5">C46</text>
<text x="19.2" y="17.7">C43</text>
<text x="34.7" y="12.7">U5</text>
<text x="36.1" y="16.8" transform="rotate(90 36.1 16.8)">R36</text>
<text x="36.3" y="13.8" transform="rotate(90 36.3 13.8)">R39</text>
<text x="42.8" y="13.2" transform="rotate(-90 42.8 13.2)">R43</text>
<text x="42.9" y="16.1" transform="rotate(-90 42.9 16.1)">R45</text>
<text x="44.4" y="13.7">C25</text>
<text x="44.8" y="12.1">R26</text>
<text x="54.1" y="12.1">R18</text>
<text x="54.2" y="13.8">C21</text>
<text x="55" y="17.4" transform="rotate(-90 55 17.4)">D1</text>
<text x="59.1" y="12.2" transform="rotate(90 59.1 12.2)">C5</text>
<text x="61.3" y="15.4">R6 R12</text>
<text x="73" y="17.1" transform="rotate(90 73 17.1)">Q1</text>
<text x="6.3" y="18.8">R34</text>
<text x="8.5" y="21.1">C30</text>
<text x="8.9" y="19.3">R31</text>
<text x="15" y="20.6">R30</text>
<text x="18.9" y="21.3">C45</text>
<text x="24.6" y="19.2">C44</text>
<text x="31.2" y="22.6">C13</text>
<text x="36.1" y="23.1" transform="rotate(90 36.1 23.1)">R40</text>
<text x="36.2" y="20.1" transform="rotate(90 36.2 20.1)">R38</text>
<text x="42.9" y="19.3" transform="rotate(-90 42.9 19.3)">R42</text>
<text x="43.1" y="22.6" transform="rotate(-90 43.1 22.6)">R44</text>
<text x="55.8" y="20.5" transform="rotate(90 55.8 20.5)">U1</text>
<text x="72.6" y="22.7" transform="rotate(90 72.6 22.7)">C6</text>
<text x="79.4" y="22.2" transform="rotate(90 79.4 22.2)">D2</text>
<text x="21.5" y="27.7">C40</text>
<text x="31.6" y="24.4">C1</text>
<text x="32.1" y="28.9">R11</text>
<text x="42.9" y="25.5" transform="rotate(-90 42.9 25.5)">R46</text>
<text x="43.5" y="26.1" transform="rotate(90 43.5 26.1)">U2</text>
<text x="55.9" y="27.7">C7</text>
<text x="59.8" y="30">D3</text>
<text x="61.2" y="25.8">R13R5</text>
<text x="61.6" y="24.1">R1 R7</text>
<text x="73" y="25.4" transform="rotate(90 73 25.4)">Q3</text>
<text x="73" y="29.5" transform="rotate(90 73 29.5)">Q5</text>
<text x="15" y="34.1">U4</text>
<text x="21" y="32.5">C42</text>
<text x="21.5" y="30.2">C41</text>
<text x="27.8" y="34.4">C12</text>
<text x="28.2" y="31.7" transform="rotate(-180 28.2 31.7)">L1</text>
<text x="29.6" y="33.7">D5</text>
<text x="32.1" y="33.4">R10</text>
<text x="36.6" y="33.4">R16</text>
<text x="41.5" y="35.7">C29</text>
<text x="45.3" y="33.3">R9</text>
<text x="45.4" y="31.5">R3</text>
<text x="51.1" y="30.4">R4</text>
<text x="54.7" y="34">R14</text>
<text x="22.1" y="36.6">C10</text>
<text x="22.4" y="38.6">C9</text>
<text x="22.5" y="40.6">C8</text>
<text x="32.9" y="41.7">C11</text>
<text x="61.3" y="36.8">R2 R8</text>
<text x="49.1" y="43.5">Q4</text>
<text x="55.6" y="43.5">Q6</text>
</g>
<g font-size="1" fill="#fff">
<text x="33.4" y="5.6">SWDIO</text>
<text x="34.9" y="11.7">SWCLK</text>
<text x="29.7" y="19.1">UART-TX</text>
</g>
</svg>
